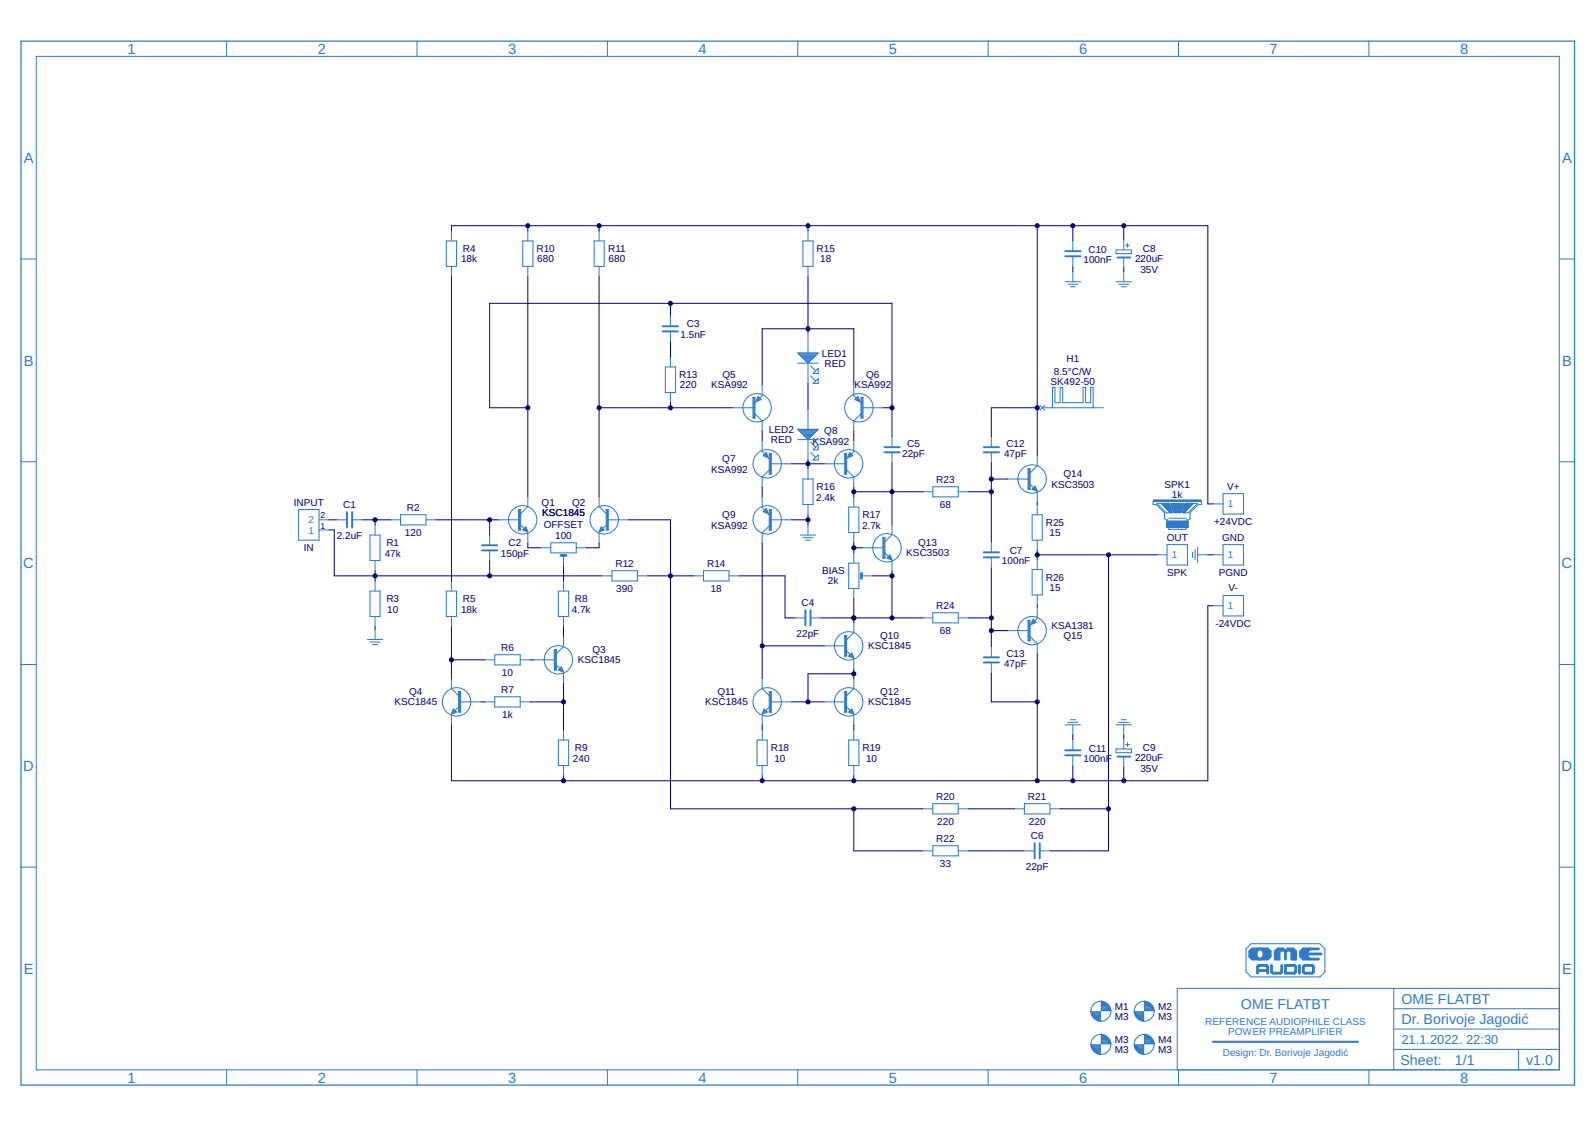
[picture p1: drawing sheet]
<svg xmlns="http://www.w3.org/2000/svg" width="297mm" height="210mm" viewBox="0 0 297 210" stroke-linecap="round" stroke-linejoin="round" font-family="sans-serif">
<path d="M225.9 194h27" fill="none" stroke="#2c7bce" stroke-width=".38"/>
<g fill="none" stroke="#2c7bce" stroke-width=".19">
<path d="M6.8 10.5h283.6v188.8h-283.6zM42.2 7.7v2.8M77.7 7.7v2.8M113.1 7.7v2.8M148.6 7.7v2.8M184 7.7v2.8M219.5 7.7v2.8M254.9 7.7v2.8M3.9 48.2h2.9M83.1 44.9h1.9v4.7h-1.9zM84.1 43v1.9M84.1 49.6v1.9"/>
<path d="M97.3 44.9h2v4.7h-2zM98.3 43v1.9M98.3 49.6v1.9M110.6 44.9h1.9v4.7h-1.9zM111.6 43v1.9M111.6 49.6v1.9M124.9 58.8v1.9M149.5 44.9h1.9v4.7h-1.9zM150.5 43v1.9M150.5 49.6v1.9M198.4 52.5h2.8M198.8 52.9h1.9"/>
<path d="M199.3 53.4h1M199.8 44.8v1.9M199.8 47.8v1.9M199.8 50.6v1.9M207.9 46.5h2.8v.7h-2.8zM207.9 52.5h2.8M208.3 52.9h1.9M208.8 53.4h1M209.3 44.6v1.9M209.3 48v1.9M209.3 50.6v1.9M209.6 45.7h.7"/>
<path d="M210 45.3v.8M290.4 48.2h2.8M123.9 68.3h1.9v4.8h-1.9zM124.9 61.8v1.9M124.9 66.5v1.8M124.9 73.1v1.9M136.4 75.9h1.9M138.4 75.9h1.8M140.2 74l.2 .1 .2-.1M140.2 74v3.9M140.2 77.9l.2-.2 .2 .2M140.2 77.9h.4"/>
<path d="M140.2 74h.4M140.6 74v3.9M140.6 77.1l1.3 1.3v1.9M140.8 74.8h.1M140.9 74.6h.3M140.9 74.5h.7M141 74.3h.6M141.1 74.1h.4M141.1 74h.2M141.2 73.9l.6 .5-1 .4zM141.9 71.6v2.1l-1.3 1.3M148.6 65.7h3.8l-1.9 1.9z"/>
<path d="M148.6 67.6h3.8M148.6 80h3.8l-1.9 1.9zM148.6 65.8h3.7M148.8 65.9h3.4M148.9 66.1h3.1M149.1 66.3h2.8M149.2 66.4h2.5M149.4 66.6h2.2M149.6 66.7h1.8M149.7 66.9h1.5M149.9 67h1.2M150 67.2h.9"/>
<path d="M150.2 67.4h.5M150.3 67.5h.3M150.5 62v3.7M150.5 67.6v3.8M150.5 76.2v3.8M150.9 68.1l1 1M150.9 70l1 1M151.9 69.1l.5-.5v1h-1zM152.4 70.5v.9h-1zM159 71.6v2.1l1.3 1.3M159.3 74.5h.7M159.3 74.3h.7"/>
<path d="M159.5 74.1h.4M159.6 74h.2M159.7 74.6h.4M159.8 73.9l.3 .9-.9-.4zM160.1 74.8h.1M160.3 77.9h.4M160.3 74h.4M160.3 74l.2 .1 .2-.1M160.3 77.9l.2-.2 .2 .2M160.3 74v3.9M160.3 77.1l-1.3 1.3v1.9M160.7 75.9h1.9"/>
<path d="M160.7 74v3.9M162.6 75.9h1.9M193.7 75.5l.9 .9M194.1 75.9h11.4M194.6 75.5l-.9 .9M196 75.9v-3.7h.5v2.8h.9v-2.8h.5v2.8h3.8v-2.8h.5v2.8h.9v-2.8h.5v3.7M3.9 86h2.9M55.6 94.9h3.8v5.7h-3.8zM59.4 98.7h1.9M59.4 96.8h1.9M62.6 96.8h1.9M65.7 96.8h1.9"/>
<path d="M68.9 99.7h1.9v4.7h-1.9zM69.8 97.8v1.9M72.7 96.8h1.9M74.6 95.9h4.7v1.9h-4.7zM79.3 96.8h1.9M91.2 99.6v1.9M92.8 96.8h3.8M96.6 94.9h.4M96.6 98.7h.4M96.6 94.9v3.8M96.6 94.9l.2 .1 .2-.1M97 94.9v3.8"/>
<path d="M97 97.8l1.3 1.3M97.3 98.7l.6-.6 .4 1zM97.4 98.6h.7M97.6 98.8h.6M97.6 98.5h.5M97.7 98.3h.3M97.9 98.2h.1M98 99h.2M98.3 92.5v1.8l-1.3 1.4M98.3 99.3v1.9M111.6 92.5v1.8l1.3 1.4M111.6 99.3v1.9"/>
<path d="M111.6 99h.3M111.7 98.8h.6M111.8 98.6h.7M111.8 98.5h.5M111.9 98.3h.2M112 98.2h.1M112 98.1l.5 .6-.9 .4zM112.9 94.9h.4M112.9 98.7h.4M112.9 94.9l.2 .1 .2-.1M112.9 94.9v3.8M112.9 97.8l-1.3 1.3"/>
<path d="M113.3 96.8h1.8M113.3 94.9v3.8M115.2 96.8h1.9M141.9 82v2.1l1.4 1.3M141.9 92.5v2l1.4 1.4M142.2 95.3h.7M142.2 84.9h.7M142.2 84.7h.7M142.3 95.2h.6M142.4 84.6h.4M142.4 95h.4M142.6 84.4h.1"/>
<path d="M142.6 95.5h.4M142.6 94.8h.1M142.6 85h.4M142.7 84.3l.4 .9-1-.3zM142.7 94.7l.4 1-1-.4zM143 95.6h.1M143 85.2h.1M143.3 94.9h.3M143.3 98.7h.3M143.3 87.5l-1.4 1.3v1.9M143.3 98l-1.4 1.3v1.9M143.3 84.5l.1 .1 .2-.1"/>
<path d="M143.3 88.3l.1-.1 .2 .1M143.3 84.5v3.8M143.3 94.9v3.8M143.3 88.3h.3M143.3 84.5h.3M143.3 94.9l.1 .1 .2-.1M143.6 96.8h1.9M143.6 84.5v3.8M143.6 94.9v3.8M143.6 86.4h1.9M145.5 96.8h1.9M145.5 86.4h1.9"/>
<path d="M148.6 81.9h3.8M148.8 80.2h3.4M148.9 80.3h3.1M149 99.7h2.9M149.1 80.5h2.8M149.2 80.6h2.5M149.4 80.8h2.2M149.5 89.2h1.9v4.8h-1.9zM149.5 80.9h1.9M149.7 81.1h1.5M149.9 81.3h1.2M150 81.4h.9"/>
<path d="M150.2 81.6h.6M150.3 81.7h.3M150.5 81.9v3.8M150.5 87.3v1.9M150.5 94v1.9M150.5 97.8v1.9M150.9 82.3l1 1M150.9 84.2l1 1M151.9 83.3l.5-.5v1h-1zM151.9 85.2l.5-.5v1h-1zM153.5 86.4h3.8M157.3 88.3h.4"/>
<path d="M157.3 84.5h.4M157.3 84.5l.2 .1 .2-.1M157.3 84.5v3.8M157.3 88.3l.2-.1 .2 .1M157.7 87.5l1.3 1.3v1.9M157.7 84.5v3.8M157.9 85.2h.1M157.9 85h.4M158 84.9h.7M158.1 94.4h1.9v4.8h-1.9zM158.1 84.7h.6M158.1 84.6h.4"/>
<path d="M158.2 84.4h.2M158.2 84.3l.6 .6-.9 .3zM159 82v2.1l-1.3 1.3M159 92.5v1.9M159 99.2v1.9M166.1 81.3v1.9M166.1 84.3v1.9M166.1 97.7v1.9l-1.3 1.3M171.8 91.6h1.9M173.7 90.7h4.8v1.8h-4.8zM178.5 91.6h1.9M184.6 81.3v1.9"/>
<path d="M184.6 84.3v1.9M187.7 89.2h1.8M189.6 89.2h1.9M191.5 91.1l.1-.1 .2 .1M191.5 87.3v3.8M191.5 87.3h.3M191.5 91.1h.3M191.8 87.3v3.8M191.8 90.2l1.4 1.3M192.2 95.9h1.9v4.7h-1.9zM192.3 91.1h.7M192.4 91.2h.6"/>
<path d="M192.4 90.9h.5M192.6 90.7h.2M192.7 90.6h.1M192.8 90.6l-.6 .5 1 .4M192.8 90.6l.4 .9M192.8 91.4h.3M193.2 84.9v1.9l-1.4 1.3M193.2 91.7v1.9M193.2 94v1.9M214.9 93.1h8.7v.2h-8.7zM214.9 93.3h8.7M214.9 93.2h8.7"/>
<path d="M215.5 93.7h2.3l.5 1.7-.1 .1h-1zM216.3 93.8l1.6 1.7M216.3 93.8h1.5M216.3 93.9h1.5M216.4 93.9h1.4M216.5 94h1.3M216.5 94.1h1.4M216.6 94.1h1.3M216.7 94.2h1.2M216.7 94.3h1.2M216.8 94.3h1.2M216.8 94.4h1.2"/>
<path d="M216.9 94.4h1.1M217 94.5h1M217 94.6h1M217.1 94.6h.9M217.1 94.7h1M217.2 97.8h4.1M217.2 98.2h4.1M217.2 94.8h.9M217.2 97.1h4.1v1.2h-4.1zM217.2 98.1h4.1M217.2 98h4.1M217.2 97.9h4.1"/>
<path d="M217.2 97.7h4.1M217.2 97.6h4.1M217.2 97.5h4.1M217.2 97.4h4.1M217.2 97.3h4.1M217.2 97.2h4.1M217.3 94.8h.8M217.4 94.9h.7M217.4 95h.7M217.5 97v-.2h-.4l-.2-.2v-1.1l-1.6-1.5h-.6v-.6h9.1v.6h-.6l-1.6 1.5v1.1l-.2 .2h-.4v.2M217.5 95h.6M217.5 95.1h.6"/>
<path d="M217.6 95.1h.5M217.6 95.1l.6 .1M217.6 98.3l.1 .3h3.1l.1-.3M217.7 95.2h.5M217.7 96.5h3.2M217.7 95.3h.5M217.8 95.3h.4M217.8 93.8l.2 .6M217.8 95.4h.4M217.9 95.4h.3M217.9 95.5h.1M218 94.4l.1 .5"/>
<path d="M218.1 93.7h2.3l-.4 1.7-.2 .1h-1.1zM218.1 93.8h2.3M218.1 94.9l.1 .5-.3 .1M218.1 93.9h2.3M218.1 94h2.2M218.2 94.1h2.1M218.2 94.2h2.1M218.2 94.3h2.1M218.2 94.4h2M218.3 94.5h1.9M218.3 94.6h1.9M218.3 94.7h1.9"/>
<path d="M218.4 94.8h1.7M218.4 94.9h1.7M218.4 95h1.6M218.5 95.1h1.5M218.5 95.2h1.5M218.5 95.4h1.5M218.6 95.4h1.3M220.3 95.4h.3M220.3 95.4h.4M220.3 95.3h.4M220.3 95.3h.5M220.3 95.2h.5"/>
<path d="M220.3 95.1h.6M220.3 95.1h.7M220.4 95h.6M220.4 94.9h.7M220.4 94.8h.8M220.4 94.8h.9M220.5 94.6h.9M220.5 94.6h1M220.5 94.5h1M220.5 95.5h.1M220.5 94.4h1.1M220.5 94.4h1.2"/>
<path d="M220.5 94.3h1.2M220.6 94.3h1.1M220.6 94.2h1.2M220.6 94.1h1.3M220.6 94.1h1.4M220.7 93.9h1.4M220.7 93.8h1.5M220.7 93.8l2.3-.1-1.7 1.8h-1l-.1-.1zM220.7 93.8l-.4 1.6 .3 .1M220.9 95.1l-.6 .1M221.3 94.7h-.9M221.6 94.4l-1.1 .1"/>
<path d="M222 94h-1.4M222.2 93.8l-1.6 1.7M225.9 93.9h1.9M227.8 91.9h3.8v3.8h-3.8zM290.4 86h2.8M68.4 119.1h2.9M68.9 110.1h1.9v4.7h-1.9zM68.9 119.6h1.9M69.8 104.4v1.9M69.8 108.2v1.9M69.8 114.8v1.9M69.8 117.2v1.9"/>
<path d="M83.1 110.1h1.9v4.7h-1.9zM84.1 108.2v1.9M84.1 114.8v1.9M91.2 102.6v1.9M100.7 102h1.9M102.6 101.1h4.7v1.9h-4.7zM104 110.1h1.9v4.7h-1.9zM104.9 103.6v1.9M104.9 108.2v1.9M104.9 114.8v1.9M104.9 118.5v1.9l-1.3 1.4M107.3 102h1.9"/>
<path d="M112.1 107.3h1.9M114 106.3h4.7v1.9h-4.7zM118.7 107.3h1.9M129.1 107.3h1.9M131 106.3h4.8v1.9h-4.8zM135.8 107.3h1.9M148 115.1h1.9M149.5 100.1h1.9M150 100.6h.9M151 115.1h1.9M157.3 118.4v3.8M157.3 118.4l.2 .1 .2-.1"/>
<path d="M157.3 118.4h.4M157.7 118.4v3.8M158.1 104.9h1.9v4.7h-1.9zM159 103v1.9M159 109.6v1.9M159 115.9v1.9l-1.3 1.3M160.6 102h3.8M160.6 107.3h1.9M164.4 100.1h.4M164.4 103.9l.2-.1 .2 .1M164.4 100.1v3.8M164.4 103.9h.4"/>
<path d="M164.8 100.1v3.8M164.8 103l1.3 1.3M165.2 103.8h.7M165.4 104h.6M165.4 103.7h.5M165.6 103.5h.2M165.7 103.4l-.5 .5 .9 .4M165.7 103.4l.4 .9M165.7 103.4h.1M165.8 104.2h.3M166.1 104.5v1.9M171.8 115.1h1.9"/>
<path d="M173.7 114.1h4.8v1.9h-4.8zM178.5 115.1h1.9M184.6 100.9v1.9M184.6 103.9v1.9M187.7 117.5h1.8M189.6 117.5h1.9M191.5 115.5v3.8M191.5 115.5h.3M191.5 119.3h.3M191.8 115.5v3.8M191.8 118.6l1.4 1.3v1.9M192.1 116.2h.3"/>
<path d="M192.1 116h.6M192.2 115.8h.7M192.2 106.1h1.9v4.7h-1.9zM192.3 115.7h.4M192.3 115.5h.3M192.4 115.4h.1M192.4 115.4l.6 .5-1 .4zM193.2 100.6v1.9M193.2 104.2v1.9M193.2 110.8v1.9M193.2 113.1v2.1l-1.4 1.3M215.5 103.3h1.8"/>
<path d="M217.3 101.4h3.8v3.8h-3.8zM222.1 102.8v1M222.6 102.4v1.9M223 103.3h1.9M223 101.9v2.9M225.9 103.3h1.9M225.9 112.8h1.9M227.8 101.4h3.8v3.8h-3.8zM227.8 110.9h3.8v3.8h-3.8zM3.9 123.8h2.9M69.4 120.1h.9M84.1 126.4v1.8l1.3 1.4"/>
<path d="M84.1 133.2v1.9M84.1 132.9h.2M84.2 132.8h.5M84.2 132.6h.8M84.3 132.4h.5M84.3 132.3h.4M84.4 132.1h.1M84.5 132.1l.5 .5-.9 .4zM85.4 132.6l.2-.1 .2 .1M85.4 128.8l.2 .1 .2-.1M85.4 128.8v3.8M85.4 128.8h.4"/>
<path d="M85.4 132.6h.4M85.4 131.7l-1.3 1.3M85.8 128.8v3.8M85.8 130.7h3.8M90.2 122.9h1.9M90.2 130.7h1.9M92.1 121.9h4.8v1.9h-4.8zM92.1 129.8h4.8v1.9h-4.8zM96.9 122.9h1.9M96.9 130.7h1.9M99.4 122.9h1.9M101.4 122.9h1.8"/>
<path d="M103.2 124.8l.2-.1 .2 .1M103.2 121v3.8M103.2 121h.4M103.2 124.8h.4M103.6 121v3.8M103.6 123.8l1.4 1.4M104 137.8h1.9v4.8h-1.9zM104 124.8l.6-.6 .3 1zM104.1 124.7h.7M104.1 124.9h.7M104.2 124.5h.5M104.4 124.4h.2"/>
<path d="M104.5 125h.4M104.6 124.2h.1M104.9 125.4v1.9M104.9 135.9v1.9M141 137.8h1.9v4.8h-1.9zM141.9 126.4v1.8l1.4 1.4M141.9 133.2v1.9M141.9 135.9v1.9M142 132.9h.2M142 132.8h.5M142.1 132.6h.8M142.2 132.4h.5"/>
<path d="M142.2 132.3h.3M142.3 132.1h.1M142.3 132.1l.6 .5-1 .4zM143.3 128.8h.3M143.3 132.6h.3M143.3 128.8v3.8M143.3 132.6l.1-.1 .2 .1M143.3 128.8l.1 .1 .2-.1M143.3 131.7l-1.4 1.3M143.6 130.7h1.9M143.6 128.8v3.8M145.5 130.7h1.9"/>
<path d="M153.5 130.7h3.8M153.5 120.3h3.8M157.3 128.8h.4M157.3 132.6h.4M157.3 128.8v3.8M157.3 122.2l.2-.1 .2 .1M157.3 122.2h.4M157.3 132.6l.2-.1 .2 .1M157.3 128.8l.2 .1 .2-.1M157.7 128.8v3.8M157.7 121.2l1.3 1.4M157.7 131.7l1.3 1.3"/>
<path d="M158.1 137.8h1.9v4.8h-1.9zM158.1 122.2l.5-.6 .4 1zM158.1 132.6l.5-.5 .4 .9zM158.1 132.6h.8M158.1 122.2h.8M158.2 132.4h.6M158.2 122h.6M158.4 132.8h.5M158.4 132.3h.3M158.4 121.9h.3M158.4 122.3h.5M158.5 121.7h.2"/>
<path d="M158.6 132.1h.1M158.8 132.9h.2M158.8 122.5h.2M159 122.7v2M159 126.4v1.8l-1.3 1.4M159 133.2v1.9M159 135.9v1.9M184.6 120.4v1.9M184.6 123.5v1.9M198.4 135h2.8M198.8 134.5h1.9M199.3 134h1"/>
<path d="M199.8 135v1.9M199.8 137.8v1.8M207.9 139.5h2.8v.7h-2.8zM207.9 135h2.8M208.3 134.5h1.9M208.8 134h1M209.3 135v1.9M209.3 137.6v1.8M209.6 138.7h.7M210 138.3v.7M290.4 123.8h2.8M104.9 142.6v1.9"/>
<path d="M141.9 142.6v1.9M159 142.6v1.9M171.8 150.6h1.9M171.8 158.5h1.9M173.7 149.7h4.8v1.9h-4.8zM173.7 157.5h4.8v1.9h-4.8zM178.5 150.6h1.9M178.5 158.5h1.9M188.9 150.6h1.9M190.7 158.5h1.9M190.8 149.7h4.7v1.9h-4.7zM193.7 158.5h1.9"/>
<path d="M195.5 150.6h1.9M199.8 140.8v1.9M209.3 141v1.9M3.9 161.5h2.9M233 175.8h12.8l.9 .9v4.3l-.9 .9h-12.8l-.9-.9v-4.3zM290.4 161.5h2.8M42.2 199.3v2.8M77.7 199.3v2.8M113.1 199.3v2.8M148.6 199.3v2.8M184 199.3v2.8M203.2 188.4h1.7v1.8z"/>
<path d="M203.2 194.6h1.7v1.8zM203.2 188.5h1.7M203.2 194.7h1.7M203.4 194.8h1.5M203.4 188.7h1.5M203.5 188.8h1.4M203.5 195h1.4M203.7 189.5l.2 .2M203.7 195.6l.2 .2M203.7 195.2h1.2M203.7 189h1.2M203.9 189.1h1"/>
<path d="M203.9 195.3h1M204 189.3h.9M204 195.5h.9M204.2 189.5h.7M204.2 195.6h.7M204.3 189.6h.6M204.3 195.8h.6M204.5 189.8h.4M204.5 195.9h.4M204.6 189.9h.3M204.6 196.1h.3M204.8 190.1h.1"/>
<path d="M204.8 196.3h.1M205.1 187.9h1.4M205.1 186.5l1.8 1.8h-1.8zM205.1 192.6l1.8 1.8h-1.8zM205.1 188.2h1.7M205.1 188h1.6M205.1 187.7h1.3M205.1 187.6h1.1M205.1 187.4h.9M205.1 187.3h.8M205.1 187.1h.6M205.1 186.9h.5"/>
<path d="M205.1 186.8h.3M205.1 186.6h.2M205.1 194.4h1.7M205.1 194.2h1.6M205.1 194h1.4M205.1 193.9h1.3M205.1 193.7h1.1M205.1 193.6h.9M205.1 193.4h.8M205.1 193.3h.6M205.1 193.1h.4M205.1 192.9h.3"/>
<path d="M205.1 192.8h.1M206.1 187l.2 .2M206.1 193.2l.2 .2M211.2 188.4h1.8v1.8zM211.2 194.6h1.8v1.8zM211.3 188.5h1.7M211.3 194.7h1.7M211.4 194.8h1.6M211.5 188.7h1.5M211.6 188.8h1.4M211.6 195h1.4M211.8 189h1.2"/>
<path d="M211.8 189.5l.1 .2M211.8 195.2h1.2M211.8 195.6l.1 .2M211.9 189.1h1.1M211.9 195.3h1.1M212.1 189.3h.9M212.1 195.5h.9M212.2 189.5h.8M212.2 195.6h.8M212.4 189.6h.6M212.4 195.8h.6M212.6 189.8h.4"/>
<path d="M212.6 195.9h.4M212.7 189.9h.3M212.7 196.1h.3M212.9 196.3h.1M212.9 190.1h.1M213.2 187.9h1.4M213.2 186.5l1.7 1.8h-1.7zM213.2 188.2h1.7M213.2 188h1.5M213.2 187.7h1.2M213.2 187.6h1M213.2 187.4h.9"/>
<path d="M213.2 187.3h.7M213.2 187.1h.6M213.2 186.9h.4M213.2 186.8h.3M213.2 186.6h.1M213.2 192.6l1.7 1.8h-1.7zM213.2 194.4h1.7M213.2 194.2h1.5M213.2 194h1.4M213.2 193.9h1.2M213.2 193.7h1M213.2 193.6h.9"/>
<path d="M213.2 193.4h.7M213.2 193.3h.6M213.2 193.1h.4M213.2 192.9h.3M213.2 192.8h.1M214.2 187l.2 .2M214.2 193.2l.2 .2M219.5 199.3v2.8M254.9 199.3v2.8M259.6 195.5h30.8M259.6 184.1v15.2M259.6 191.7h30.8"/>
<path d="M259.6 187.9h30.8M282.8 195.5v3.8M290.4 184.1h-71.2v15.2"/>
<circle cx="141" cy="75.9" r="2.65"/>
<circle cx="160" cy="75.9" r="2.65"/>
<circle cx="97.3" cy="96.8" r="2.65"/>
<circle cx="112.5" cy="96.8" r="2.65"/>
<circle cx="142.9" cy="96.8" r="2.65"/>
<circle cx="142.9" cy="86.4" r="2.65"/>
<circle cx="158.1" cy="86.4" r="2.65"/>
<circle cx="192.2" cy="89.2" r="2.65"/>
<circle cx="165.2" cy="102" r="2.65"/>
<circle cx="192.2" cy="117.5" r="2.65"/>
<circle cx="85" cy="130.7" r="2.65"/>
<circle cx="104" cy="122.9" r="2.65"/>
<circle cx="142.9" cy="130.7" r="2.65"/>
<circle cx="158.1" cy="120.3" r="2.65"/>
<circle cx="158.1" cy="130.7" r="2.65"/>
<circle cx="205" cy="194.5" r="1.86"/>
<circle cx="205" cy="188.3" r="1.86"/>
<circle cx="213.1" cy="188.3" r="1.86"/>
<circle cx="213.1" cy="194.5" r="1.86"/>
</g>
<path d="M3.9 7.7h289.3v194.4h-289.3z" fill="none" stroke="#2c7bce" stroke-width=".23"/>
<g fill="none" stroke="#2c7bce" stroke-width=".36">
<path d="M198.4 47.7h2.8M198.4 46.8h2.8M208.1 48h2.4M123.4 61.7h2.9M123.4 60.8h2.9M64.6 95.4v2.8M65.6 95.4v2.8M164.7 84.2h2.9M164.7 83.3h2.9M183.2 84.2h2.9M183.2 83.3h2.9M89.8 102.5h2.8"/>
<path d="M89.8 101.6h2.8M150 113.6v2.9M150.9 113.6v2.9M183.2 103.8h2.9M183.2 102.9h2.9M183.2 123.4h2.9M183.2 122.4h2.9M198.4 139.7h2.8M192.7 157v2.9M193.6 157v2.9M198.4 140.7h2.8M208.1 140.9h2.4"/>
</g>
<g fill="none" stroke="#2c7bce" stroke-width=".32">
<path d="M140.4 74.1v3.6M160.5 74.1v3.6M96.8 95v3.6M113.1 95v3.6M143.4 84.6v3.6M143.4 95v3.6M157.5 84.6v3.6M191.6 87.4v3.6M157.5 118.5v3.6M164.6 100.2v3.6M191.6 115.6v3.7M85.6 128.9v3.6"/>
<path d="M103.4 121.1v3.6M143.4 128.9v3.6M157.5 128.9v3.6M203.3 188.7l1.3 1.4M203.3 194.9l1.3 1.3M203.4 189l.9 .9M203.4 195.2l.9 .9M205.4 186.6l1.3 1.4M205.4 192.8l1.3 1.3M205.7 186.7l.9 1M205.7 192.9l.9 .9M211.4 188.7l1.3 1.4"/>
<path d="M211.4 194.9l1.3 1.3M211.5 189l.9 .9M211.5 195.2l.9 .9M213.5 186.6l1.3 1.4M213.5 192.8l1.3 1.3M213.7 186.7l1 1M213.7 192.9l1 .9"/>
</g>
<g fill="none" stroke="#2c7bce" stroke-width=".53">
<path d="M104.5 103.4h.9M160.4 106.8v.9M233.2 176.7h2.9l.4 .5v1l-.4 .4h-2.9l-.5-.4v-1zM234 177h-.5l-.5 .4v.5l.5 .5h.2v-1.2l-.5 .7 .3 .3M234.4 176.7l-.4 .5v1l.4 .4M234.9 176.7l.5 .5v1l-.5 .4M235.6 177v1.4h.2l.5-.5v-.5l-.5-.4v1.2l.3-.3v-.5M236.8 179.8v1.2l.2 .3h1.4l.3-.3v-1.2M237.7 177.2v1.2h.3v-1.2h.2M238.2 177.2v1.4h-.7v-1.4l.5-.5h.9l.5 .5M239.2 177h-.8l-.2 .2M239.4 177.2l.5-.5h.9l.5 .5v1.4"/>
<path d="M239.4 177.2v1.4M239.4 179.8h1.7l.2 .2v1l-.2 .3h-1.7zM239.6 177h.7l.3 .2v1.4h.7M240.8 178.4v-1.2l-.2-.2h.2l.3 .2v1.2l.2 .2M242 179.8v1.5M242.2 177.7h3.8M243 179.8h1.4l.2 .2v1l-.2 .3h-1.4l-.3-.3v-1zM243.2 177v1.4h-.5l-.2-.2v-1M243.2 177h-.2l-.3 .2v1h.5M243.2 177l-.2 .2v.7h.2M243.9 176.7l-.5 .5v1l.5 .4M245.6 176.7h-2.9l-.5 .5v1l.5 .4h2.9"/>
<path d="M234.2 181.3v-1.3l.2-.2h1.4l.3 .2v1.3M234.2 180.8h1.9"/>
</g>
<g fill="none" stroke="#000080" stroke-width=".19">
<path d="M84.1 43v-1h140.8v51.9h1M84.1 51.5v56.7M98.3 42v1M98.3 51.5v41M111.6 51.5v41M111.6 42.1v.9M124.9 56.5v2.3M150.5 42v1M150.5 51.5v10.5M193.2 42v42.9M199.8 42v2.8M199.8 49.7v.9"/>
<path d="M209.3 42v2.6M209.3 49.9v.7M98.3 75.9h-7.1v-19.4h74.9v24.8M111.6 75.9h24.8M124.9 63.7v2.8M124.9 75v.9M141.9 71.6v-10.4h17.1v10.4M150.5 71.4v4.8M164.5 75.9h1.6M193.2 75.9h-8.6v5.4M61.3 96.8h1.3M61.3 98.7h1v8.6h49.8"/>
<path d="M67.6 96.8h5.1M69.8 96.8v1M81.2 96.8h11.6M91.2 96.8v2.8M117.1 96.8h7.8v53.8h46.9M141.9 80.3v1.7M141.9 90.7v1.8M147.4 96.8h3.1M147.4 86.4h6.1M150.5 85.7v1.6M150.5 95.9v1.9M159 80.3v1.7"/>
<path d="M159 90.7v1.8M159 91.6h12.8M166.1 86.2v11.5M180.4 91.6h4.2M184.6 86.2v14.7M184.6 89.2h3.1M193.2 93.6v.4M69.8 106.3v1.9M69.8 116.7v.5M84.1 116.7v9.7M91.2 104.5v2.8M98.3 101.2v.8h2.4"/>
<path d="M104.9 105.5v2.7M104.9 116.7v1.8M111.6 101.2v.8h-2.4M120.6 107.3h8.5M137.7 107.3h8.5v7.8h1.8M141.9 101.2v25.2M152.9 115.1h18.9M159 102h1.6M159 101.1v1.9M159 111.5v4.4M162.5 107.3h3.6M166.1 106.4v8.7"/>
<path d="M180.4 115.1h4.2M184.6 105.8v14.6M184.6 117.5h3.1M193.2 102.5v1.7M193.2 112.7v.4M193.2 103.3h22.3M206.4 103.3v55.2h-10.8M224.9 103.3h1M225.9 112.8h-1v32.6h-140.8v-10.3M84.1 122.9h6.1M89.6 130.7h.6M98.8 122.9h.6"/>
<path d="M98.8 130.7h6.1M104.9 127.3v8.6M141.9 135.1v.8M141.9 120.3h11.6M147.4 130.7h6.1M159 125.5h-8.5v5.2M159 124.7v1.7M159 135.1v.8M184.6 125.4v5.3h8.6M193.2 121.8v23.6M199.8 136.9v.9M209.3 136.9v.7"/>
<path d="M104.9 144.5v.9M141.9 144.5v.9M159 144.5v.9M159 150.6v7.9h12.8M180.4 150.6h8.5M180.4 158.5h10.3M197.4 150.6h9M199.8 142.7v2.7M209.3 142.9v2.5"/>
</g>
<g fill="#000080" stroke="#000080" stroke-width=".19">
<circle cx="69.8" cy="96.8" r=".38"/>
<circle cx="69.8" cy="107.3" r=".38"/>
<circle cx="91.2" cy="107.3" r=".38"/>
<circle cx="91.2" cy="96.8" r=".38"/>
<circle cx="104.9" cy="130.7" r=".38"/>
<circle cx="84.1" cy="122.9" r=".38"/>
<circle cx="98.3" cy="75.9" r=".38"/>
<circle cx="124.9" cy="56.5" r=".38"/>
<circle cx="166.1" cy="75.9" r=".38"/>
<circle cx="111.6" cy="75.9" r=".38"/>
<circle cx="124.9" cy="75.9" r=".38"/>
<circle cx="98.3" cy="42" r=".38"/>
<circle cx="111.6" cy="42" r=".38"/>
<circle cx="150.5" cy="42" r=".38"/>
<circle cx="193.2" cy="42" r=".38"/>
<circle cx="199.8" cy="42" r=".38"/>
<circle cx="193.2" cy="75.9" r=".38"/>
<circle cx="209.3" cy="42" r=".38"/>
<circle cx="124.9" cy="107.3" r=".38"/>
<circle cx="159" cy="150.6" r=".38"/>
<circle cx="150.5" cy="96.8" r=".38"/>
<circle cx="150.5" cy="86.4" r=".38"/>
<circle cx="159" cy="91.6" r=".38"/>
<circle cx="166.1" cy="91.6" r=".38"/>
<circle cx="150.5" cy="61.2" r=".38"/>
<circle cx="159" cy="102" r=".38"/>
<circle cx="159" cy="115.1" r=".38"/>
<circle cx="166.1" cy="115.1" r=".38"/>
<circle cx="166.1" cy="107.3" r=".38"/>
<circle cx="150.5" cy="130.7" r=".38"/>
<circle cx="159" cy="125.5" r=".38"/>
<circle cx="141.9" cy="120.3" r=".38"/>
<circle cx="141.9" cy="145.4" r=".38"/>
<circle cx="104.9" cy="145.4" r=".38"/>
<circle cx="159" cy="145.4" r=".38"/>
<circle cx="193.2" cy="145.4" r=".38"/>
<circle cx="199.8" cy="145.4" r=".38"/>
<circle cx="193.2" cy="130.7" r=".38"/>
<circle cx="209.3" cy="145.4" r=".38"/>
<circle cx="206.4" cy="150.6" r=".38"/>
<circle cx="193.2" cy="103.3" r=".38"/>
<circle cx="206.4" cy="103.3" r=".38"/>
<circle cx="184.6" cy="91.6" r=".38"/>
<circle cx="184.6" cy="89.2" r=".38"/>
<circle cx="184.6" cy="115.1" r=".38"/>
<circle cx="184.6" cy="117.5" r=".38"/>
</g>
<g font-size="2.8" fill="#2c7bce">
<text x="23.7" y="10">1</text>
<text x="59.2" y="10">2</text>
<text x="94.6" y="10">3</text>
<text x="130.1" y="10">4</text>
<text x="165.5" y="10">5</text>
<text x="201" y="10">6</text>
<text x="236.4" y="10">7</text>
<text x="271.9" y="10">8</text>
<text x="4.4" y="30.3">A</text>
<text x="290.9" y="30.3">A</text>
<text x="4.4" y="68.1">B</text>
<text x="290.9" y="68.1">B</text>
<text x="4.3" y="105.8">C</text>
<text x="290.8" y="105.8">C</text>
<text x="4.3" y="143.6">D</text>
<text x="290.8" y="143.6">D</text>
<text x="4.4" y="181.4">E</text>
<text x="290.9" y="181.4">E</text>
<text x="23.7" y="201.7">1</text>
<text x="59.2" y="201.7">2</text>
<text x="94.6" y="201.7">3</text>
<text x="130.1" y="201.7">4</text>
<text x="165.5" y="201.7">5</text>
<text x="201" y="201.7">6</text>
<text x="236.4" y="201.7">7</text>
<text x="271.9" y="201.7">8</text>
</g>
<g font-size="2.7" fill="#2c7bce">
<text x="231.1" y="187.9">OME FLATBT</text>
<text x="261" y="190.7">Dr. Borivoje Jagodić</text>
<text x="261" y="186.9">OME FLATBT</text>
<text x="260.8" y="198.4">Sheet:</text>
<text x="270.9" y="198.3">1/1</text>
<text x="284.2" y="198.3">v1.0</text>
</g>
<text font-size="2.4" fill="#2c7bce" x="261" y="194.5">21.1.2022. 22:30</text>
<g font-size="1.9" fill="#000080">
<text x="86.2" y="47">R4</text>
<text x="99.9" y="47">R10</text>
<text x="113.2" y="47">R11</text>
<text x="152.1" y="47">R15</text>
<text x="202.7" y="47.1">C10</text>
<text x="212.8" y="47">C8</text>
<text x="85.9" y="48.9">18k</text>
<text x="100.1" y="48.9">680</text>
<text x="113.3" y="48.9">680</text>
<text x="152.8" y="48.9">18</text>
<text x="201.8" y="49">100nF</text>
<text x="211.4" y="48.9">220uF</text>
<text x="212.4" y="50.8">35V</text>
<text x="126.7" y="62.9">1.5nF</text>
<text x="127.9" y="61">C3</text>
<text x="126.5" y="70.5">R13</text>
<text x="134.5" y="70.5">Q5</text>
<text x="153.1" y="66.4">LED1</text>
<text x="153.5" y="68.3">RED</text>
<text x="161.3" y="70.5">Q6</text>
<text x="195.6" y="71.7">SK492-50</text>
<text x="196.3" y="69.8">8.5°C/W</text>
<text x="198.6" y="67.5">H1</text>
<text x="126.6" y="72.4">220</text>
<text x="132.4" y="72.4">KSA992</text>
<text x="159.1" y="72.4">KSA992</text>
<text x="143.2" y="80.6">LED2</text>
<text x="143.6" y="82.5">RED</text>
<text x="151.3" y="82.8">KSA992</text>
<text x="153.5" y="80.9">Q8</text>
<text x="168.9" y="83.3">C5</text>
<text x="187.4" y="83.3">C12</text>
<text x="132.4" y="88">KSA992</text>
<text x="134.5" y="86.1">Q7</text>
<text x="168" y="85.2">22pF</text>
<text x="174.4" y="89.9">R23</text>
<text x="187" y="85.2">47pF</text>
<text x="198" y="88.9">Q14</text>
<text x="54.7" y="94.2">INPUT</text>
<text x="63.9" y="94.6">C1</text>
<text x="75.8" y="95.1">R2</text>
<text x="100.9" y="94.1">Q1</text>
<text x="106.5" y="94.1">Q2</text>
<text x="152" y="93.2">2.4k</text>
<text x="152.1" y="91.3">R16</text>
<text x="175" y="94.6">68</text>
<text x="195.8" y="90.8">KSC3503</text>
<text x="216.9" y="90.8">SPK1</text>
<text x="218.2" y="92.7">1k</text>
<text x="228.5" y="91.2">V+</text>
<text x="62.7" y="100.3">2.2uF</text>
<text x="72" y="101.8">R1</text>
<text x="75.4" y="99.8">120</text>
<text x="94.7" y="101.8">C2</text>
<text x="101" y="96">KSC1845</text>
<text x="101.3" y="98.4">OFFSET</text>
<text x="103.4" y="100.3">100</text>
<text x="132.4" y="98.4">KSA992</text>
<text x="134.5" y="96.5">Q9</text>
<text x="160.6" y="98.4">2.7k</text>
<text x="160.6" y="96.5">R17</text>
<text x="171" y="101.7">Q13</text>
<text x="194.8" y="98">R25</text>
<text x="195.4" y="99.9">15</text>
<text x="217.3" y="100.7">OUT</text>
<text x="226.1" y="97.8">+24VDC</text>
<text x="227.6" y="100.7">GND</text>
<text x="56.6" y="102.7">IN</text>
<text x="71.6" y="103.7">47k</text>
<text x="93.3" y="103.7">150pF</text>
<text x="114.6" y="105.5">R12</text>
<text x="131.7" y="105.5">R14</text>
<text x="153.1" y="107">BIAS</text>
<text x="168.8" y="103.6">KSC3503</text>
<text x="186.6" y="105.1">100nF</text>
<text x="188" y="103.2">C7</text>
<text x="217.4" y="107.3">SPK</text>
<text x="227" y="107.3">PGND</text>
<text x="72" y="112.2">R3</text>
<text x="86.2" y="112.2">R5</text>
<text x="107.1" y="112.2">R8</text>
<text x="114.8" y="110.3">390</text>
<text x="132.4" y="110.3">18</text>
<text x="149.3" y="112.9">C4</text>
<text x="154.2" y="108.9">2k</text>
<text x="174.4" y="113.4">R24</text>
<text x="194.8" y="108.2">R26</text>
<text x="195.4" y="110.1">15</text>
<text x="228.8" y="110.2">V-</text>
<text x="72.1" y="114.1">10</text>
<text x="85.9" y="114.1">18k</text>
<text x="106.5" y="114.1">4.7k</text>
<text x="148.4" y="118.6">22pF</text>
<text x="163.9" y="119">Q10</text>
<text x="175" y="118.1">68</text>
<text x="195.8" y="117.2">KSA1381</text>
<text x="198" y="119.1">Q15</text>
<text x="226.4" y="116.8">-24VDC</text>
<text x="93.3" y="121.2">R6</text>
<text x="93.5" y="125.9">10</text>
<text x="107.6" y="123.6">KSC1845</text>
<text x="110.4" y="121.7">Q3</text>
<text x="161.7" y="120.9">KSC1845</text>
<text x="187" y="124.3">47pF</text>
<text x="187.4" y="122.4">C13</text>
<text x="73.4" y="131.4">KSC1845</text>
<text x="76.2" y="129.5">Q4</text>
<text x="93.3" y="129">R7</text>
<text x="131.3" y="131.4">KSC1845</text>
<text x="133.6" y="129.5">Q11</text>
<text x="161.7" y="131.4">KSC1845</text>
<text x="163.9" y="129.5">Q12</text>
<text x="93.5" y="133.8">1k</text>
<text x="106.7" y="141.8">240</text>
<text x="107.1" y="139.9">R9</text>
<text x="143.5" y="139.9">R18</text>
<text x="144.2" y="141.8">10</text>
<text x="160.6" y="139.9">R19</text>
<text x="161.3" y="141.8">10</text>
<text x="201.8" y="141.9">100nF</text>
<text x="202.8" y="140.1">C11</text>
<text x="211.4" y="141.8">220uF</text>
<text x="212.4" y="143.7">35V</text>
<text x="212.8" y="139.9">C9</text>
<text x="174.4" y="148.9">R20</text>
<text x="191.4" y="148.9">R21</text>
<text x="174.5" y="153.7">220</text>
<text x="191.6" y="153.7">220</text>
<text x="174.4" y="156.8">R22</text>
<text x="175" y="161.5">33</text>
<text x="191" y="162">22pF</text>
<text x="192" y="156.3">C6</text>
<text x="207.6" y="190">M3</text>
<text x="207.6" y="188.1">M1</text>
<text x="215.7" y="190">M3</text>
<text x="215.7" y="188.1">M2</text>
<text x="207.6" y="196.1">M3</text>
<text x="207.6" y="194.2">M3</text>
<text x="215.7" y="196.1">M3</text>
<text x="215.7" y="194.2">M4</text>
</g>
<g font-size="1.9" fill="#2c7bce">
<text x="228.7" y="94.5">1</text>
<text x="57.5" y="99.4">1</text>
<text x="57.5" y="97.5">2</text>
<text x="218.2" y="104">1</text>
<text x="228.7" y="104">1</text>
<text x="228.7" y="113.5">1</text>
<text x="224.5" y="190.9">REFERENCE AUDIOPHILE CLASS</text>
<text x="227.7" y="196.6">Design: Dr. Borivoje Jagodić</text>
<text x="228.7" y="192.8">POWER PREAMPLIFIER</text>
</g>
<g font-size="1.6" fill="#000080">
<text x="59.7" y="98.4">1</text>
<text x="59.7" y="96.5">2</text>
</g>
</svg>
